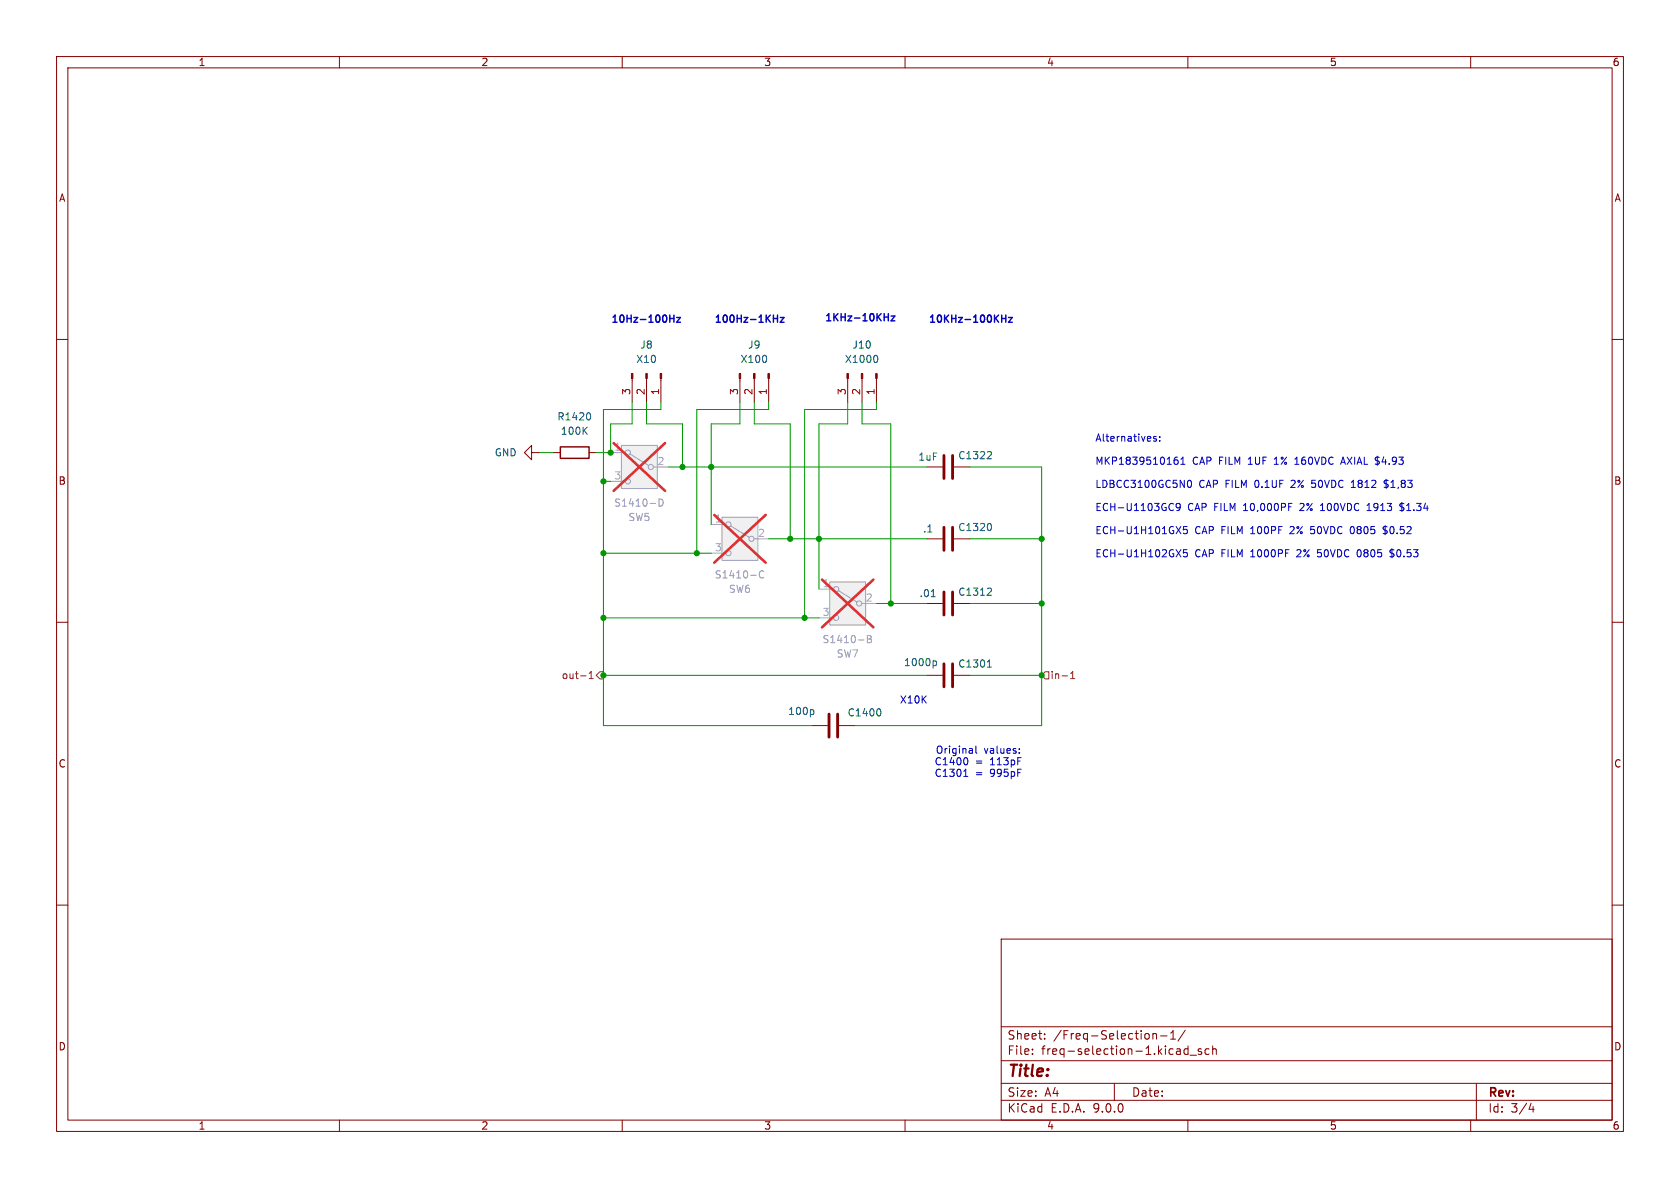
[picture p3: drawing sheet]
<svg xmlns="http://www.w3.org/2000/svg" width="297mm" height="210mm" viewBox="0 0 297 210" stroke-linecap="round" stroke-linejoin="round" font-family="sans-serif">
<g fill="none" stroke="#840000" stroke-width=".18">
<path d="M10 10h277v190h-277zM12 12h273v186h-273zM60 10v2M110 10v2M160 10v2M210 10v2M260 10v2M10 60h2M111.8 66.9v4.2M114.3 66.9v4.2M116.8 66.9v4.2M285 60h2"/>
<path d="M94 80v-1.3l-1.3 1.3 1.3 1.3v-1.3h1.2M95.2 80h.1M97.8 80h1.3M104.1 80h1.3M163.8 95.3h2.8M163.8 82.6h2.8M168.7 95.3h2.7M168.7 82.6h2.7M10 110h2M163.8 119.4h2.8M168.7 119.4h2.7M285 110h2"/>
<path d="M143.5 128.3h2.8M148.3 128.3h2.8M10 160h2M177 166h108v32h-108zM285 160h2M60 198v2M110 198v2M160 198v2M177 194.5h108M177 191.5h108M177 187.5h108M177 181.5h108"/>
<path d="M182.5 186.3v.1M182.5 185.5v.1M184.7 183.6v.1M184.7 182.8v.1M197 191.5v3M203.8 182.7v1M203.8 182.8l.2-.1 .4 .1 .1 .9M205.2 183.1h1.1M207 183.7h.8M207 182.6l.4-.4v1.5M209.5 182.1l-1.3 2M210 198v2"/>
<path d="M210 184.9v1.5M210 185.5l-.4-.1-.3 .3v.4l.2 .2h.5M210.4 186.5h1.1M212.4 185.5l-.4-.1-.2 .2 .1 .2 .5 .2v.3h-.6M213.7 185.5l-.4-.1-.3 .3v.4l.2 .2h.5M214.4 185.5l.2-.1 .4 .1v.9M214.4 184.9v1.5M260 198v2M261 191.5v6.5M270.7 195l-.4 1.1h.9M271 195.6v1"/>
</g>
<path d="M99.1 79h5v2h-5z" fill="none" stroke="#840000" stroke-width=".25"/>
<path d="M103.3 76.1l.5 .7M103.8 75.5l-.7 .7M104.1 73a.79 .79 0 0 1 0 1.2M175 79.8l.3 .3-.1 .3-.7 .7h.8M175 92.5a.79 .79 0 0 1 0 1.3M165.1 116.8l.3 .1 .2 .2-.1 .5-.4 .1M174.6 117.9h.7M174.7 117l.2-.3v1.2M143.6 125.5l.3 .2v.4l-.3 .2M155.4 125.3a.79 .79 0 0 1 0 1.3" fill="none" stroke="#006464" stroke-width=".18"/>
<path d="M166.9 80.5v4.1M166.9 93.2v4.1M168.4 80.5v4.1M168.4 93.2v4.1M166.9 117.3v4.1M168.4 117.3v4.1M146.6 126.2v4.1M148.1 126.2v4.1" fill="none" stroke="#840000" stroke-width=".51"/>
<g fill="#840000" stroke="#840000" stroke-width=".18">
<path d="M116.7 66h.3v.9h-.3z"/>
<path d="M114.2 66h.2v.9h-.2z"/>
<path d="M111.6 66h.3v.9h-.3z"/>
</g>
<path d="M109.9 78.7h6.3v7.7h-6.3z" fill="#f0f0f0"/>
<g fill="none" stroke="#a1a1a1" stroke-width=".18">
<path d="M109.9 78.7h6.3v7.7h-6.3zM107.9 80h2.6M107.9 85.1h2.6M111.4 80.3l3.3 2M115.6 82.6h2.5"/>
<circle cx="111" cy="80" r=".46"/>
<circle cx="111" cy="85.1" r=".46"/>
<circle cx="115.1" cy="82.6" r=".46"/>
</g>
<path d="M116.5 88.2a.64 .64 0 0 1 .7 .6 .64 .64 0 0 1-.7 .7z" fill="none" stroke="#989898" stroke-width=".18"/>
<path d="M108.5 78.3l9.1 8.5M117.6 78.3l-9.1 8.5" fill="none" stroke="#e12e31" stroke-width=".46"/>
<path d="M166.9 104.6v4.1M168.4 104.6v4.1" fill="none" stroke="#840000" stroke-width=".51"/>
<path d="M149.9 66.9v4.2M152.4 66.9v4.2M154.9 66.9v4.2M163.8 106.7h2.8M168.7 106.7h2.7" fill="none" stroke="#840000" stroke-width=".18"/>
<path d="M154.9 62.8a.79 .79 0 0 1 0 1.3M164.6 105.5h.8M175 104l.3 .2-.1 .3-.7 .7h.8" fill="none" stroke="#006464" stroke-width=".18"/>
<g fill="#840000" stroke="#840000" stroke-width=".18">
<path d="M154.8 66h.3v.9h-.3z"/>
<path d="M152.3 66h.2v.9h-.2z"/>
<path d="M149.7 66h.3v.9h-.3z"/>
</g>
<path d="M127.6 91.4h6.4v7.7h-6.4z" fill="#f0f0f0"/>
<g fill="none" stroke="#a1a1a1" stroke-width=".18">
<path d="M125.7 92.7h2.6M125.7 97.8h2.6M127.6 91.4h6.4v7.7h-6.4zM129.2 93l3.3 2M133.3 95.3h2.6"/>
<circle cx="128.8" cy="92.7" r=".46"/>
<circle cx="128.8" cy="97.8" r=".46"/>
<circle cx="132.8" cy="95.3" r=".46"/>
</g>
<path d="M135 101a.6 .6 0 0 0-.8 .5 .6 .6 0 0 0 .6 .7l.2-.1" fill="none" stroke="#989898" stroke-width=".18"/>
<path d="M126.3 91l9.1 8.5M135.4 91l-9.1 8.5" fill="none" stroke="#e12e31" stroke-width=".46"/>
<path d="M146.7 102.9h6.3v7.6h-6.3z" fill="#f0f0f0"/>
<g fill="none" stroke="#a1a1a1" stroke-width=".18">
<path d="M144.8 104.1h2.5M144.8 109.2h2.5M146.7 102.9h6.3v7.6h-6.3zM148.2 104.4l3.3 2M152.4 106.7h2.5"/>
<circle cx="147.8" cy="109.2" r=".46"/>
<circle cx="147.8" cy="104.1" r=".46"/>
<circle cx="151.9" cy="106.7" r=".46"/>
</g>
<path d="M153.3 112.3h.5l.2 .3-.2 .3 .2 .2 .1 .3-.3 .2h-.5zM153.3 112.9h.5" fill="none" stroke="#989898" stroke-width=".18"/>
<path d="M145.3 102.5l9.1 8.4M154.4 102.5l-9.1 8.4" fill="none" stroke="#e12e31" stroke-width=".46"/>
<g fill="#840000" stroke="#840000" stroke-width=".18">
<path d="M135.8 66h.2v.9h-.2z"/>
<path d="M133.2 66h.3v.9h-.3z"/>
<path d="M130.7 66h.2v.9h-.2z"/>
</g>
<path d="M130.8 66.9v4.2M133.3 66.9v4.2M135.9 66.9v4.2" fill="none" stroke="#840000" stroke-width=".18"/>
<path d="M135.5 63.1v.7" fill="none" stroke="#006464" stroke-width=".18"/>
<path d="M102.6 119.5h1M104.2 120h.7M104.2 119.1l.3-.4v1.3M106 118.7h.7v1.3h-.7l-.6-.6zM184.8 118.7h.6v1.3h-.6l-.7-.6zM189.3 120h.7M189.3 119.1l.3-.4v1.3" fill="none" stroke="#725600" stroke-width=".18"/>
<g fill="none" stroke="#009600" stroke-width=".18">
<path d="M111.8 71.1v3.8h-3.9v5.1h-2.5M114.3 71.1v3.8h6.3v7.7M116.8 71.1v1.3h-10.1v55.9h36.8M130.8 71.1v3.8h-5.1v17.8M133.3 71.1v3.8h6.4v20.4M135.9 71.1v1.3h-12.7v25.4M149.9 71.1v3.8h-5.1v29.2M152.4 71.1v3.8h5.1v31.8M154.9 71.1v1.3h-12.7v36.8M95.2 80h2.6M106.7 85.1h1.2M106.7 97.8h19"/>
<path d="M118.1 82.6h45.7M135.9 95.3h27.9M171.4 82.6h12.7v45.7h-33M171.4 95.3h12.7M106.7 119.4h57.1M106.7 109.2h38.1M154.9 106.7h8.9M171.4 119.4h12.7M171.4 106.7h12.7"/>
</g>
<g fill="none" stroke="#0000c2" stroke-width=".25">
<path d="M118.4 55.7v1.3M118.4 56.3h.7M119.1 55.7v1.3M119.6 56.1h.7l-.7 .9h.7M136.7 56.3h.8M137.5 55.7v1.3M137.9 56.1h.7l-.7 .9h.7M156.3 56h.7M157 55.4v1.3M157.5 55.9h.7l-.7 .8h.7M177.1 56.3h.7M177.1 55.7v1.3"/>
<path d="M177.8 55.7v1.3M178.3 56.1h.7l-.7 .9h.7"/>
</g>
<g fill="none" stroke="#0000c2" stroke-width=".18">
<path d="M204.4 77.2l-.3-.1-.2 .2 .1 .2 .4 .1v.3h-.5M205 77.9v.1M205 77.2v.1M207.2 89l.2 .1M207.4 90.1l-.2 .2M207.9 93.1l.9 1.2M207.9 97.2l.9 1.2M208.2 80.8l-.4 .1a.86 .86 0 0 0 0 1.2l.4-.1 .1-.5-.3-.2-.3 .1-.1 .1M208.6 89.5l-.2 .3-.4-.1-.1-.2 .1-.5h.4l.2 .1a.84 .84 0 0 1-.3 1.2h-.3M208.8 82.1h.7M208.8 81.2l.3-.4v1.3M208.8 93.1l-.9 1.2"/>
<path d="M208.8 97.2l-.9 1.2M209.9 93.1h-.6l-.1 .6 .2-.1h.4l.1 .2v.4l-.2 .1-.5-.1M209.9 97.2h-.6l-.1 .6 .2-.1h.4l.1 .2v.4l-.2 .1-.5-.1M209.9 85.4l.1-.4 .2-.1a.68 .68 0 0 1 .5 .6 .68 .68 0 0 1-.5 .7l-.2-.2-.1-.3M225.3 82.1h.7M225.4 81.1l-.1 .1M227.8 89h.6M228.9 82.1h.7M229.1 81l-.2 .2M231.7 94.2l.2 .1M231.9 86l.2 .2M232.4 93.1h-.7v.6l.2-.1"/>
<path d="M232.5 84.9h-.6v.6l.2-.1M232.9 98.3l.2 .1M233.4 90.3h.8M233.6 97.2h-.6l-.1 .6 .2-.1M233.7 89.2l-.3 .2M237.1 81.7h.6M237.4 80.8l-.4 1.3M238.9 86.2h.7M238.9 85.3l.3-.4v1.3M239.1 93.1a.68 .68 0 0 0-.4 .6 .68 .68 0 0 0 .4 .6M240.3 97.2a.68 .68 0 0 0-.4 .6 .68 .68 0 0 0 .4 .6M241.7 90.3h.7"/>
<path d="M241.7 89.4l.3-.4v1.3M244.5 94.3h.6M244.7 86.1h.6M244.9 92.9v1.6M245.1 93.1h-.5l-.1 .3 .1 .2 .5 .2M245.1 84.7v1.7M245.2 84.9l-.4 .1-.1 .3 .1 .1 .5 .2M245.7 98.4h.6M246.1 97v1.6M246.3 97.2h-.5l-.1 .3 .1 .2 .5 .2M247.5 90.2h.6M247.8 88.8v1.6"/>
<path d="M248 89h-.4l-.1 .4 .1 .1 .5 .2M170.4 137.2h.7M170.5 136.3l.2-.3v1.2M171.1 134.4l-.1 .6-.2 .2M172.5 131.9v1.1l.2 .2M180.2 133v.2M180.2 132.4v.1"/>
</g>
<g fill="#009600" stroke="#009600" stroke-width=".18">
<circle cx="106.7" cy="85.1" r=".46"/>
<circle cx="107.9" cy="80" r=".46"/>
<circle cx="120.6" cy="82.6" r=".46"/>
<circle cx="184.1" cy="119.4" r=".46"/>
<circle cx="184.1" cy="95.3" r=".46"/>
<circle cx="142.2" cy="109.2" r=".46"/>
<circle cx="144.8" cy="95.3" r=".46"/>
<circle cx="125.7" cy="82.6" r=".46"/>
<circle cx="157.5" cy="106.7" r=".46"/>
<circle cx="184.1" cy="106.7" r=".46"/>
<circle cx="123.2" cy="97.8" r=".46"/>
<circle cx="106.7" cy="109.2" r=".46"/>
<circle cx="106.7" cy="97.8" r=".46"/>
<circle cx="139.7" cy="95.3" r=".46"/>
<circle cx="106.7" cy="119.4" r=".46"/>
</g>
<text font-size="2.8" fill="#840000" x="178" y="190.9">Title:</text>
<g font-size="2.1" fill="#840000">
<text x="178" y="184">Sheet:</text>
<text x="186.2" y="184">/Freq-Selection-1/</text>
<text x="178" y="186.7">File:</text>
<text x="184.1" y="186.7">freq-selection-1.kicad_sch</text>
<text x="178" y="196.9">KiCad</text>
<text x="178" y="194.1">Size:</text>
<text x="184.7" y="194.1">A4</text>
<text x="185.7" y="196.9">E.D.A.</text>
<text x="193.3" y="196.9">9.0.0</text>
<text x="200" y="194.1">Date:</text>
<text x="263" y="194.3">Rev:</text>
<text x="263" y="196.9">Id:</text>
<text x="267.1" y="196.9">3/4</text>
</g>
<g font-size="1.8" fill="#840000">
<text x="35" y="11.9">1</text>
<text x="85" y="11.9">2</text>
<text x="135" y="11.9">3</text>
<text x="185" y="11.9">4</text>
<text x="235" y="11.9">5</text>
<text x="285" y="11.9">6</text>
<text x="10.3" y="35.9">A</text>
<text x="285.3" y="35.9">A</text>
<text x="10.3" y="85.9">B</text>
<text x="285.3" y="85.9">B</text>
<text x="10.3" y="135.9">C</text>
<text x="285.3" y="135.9">C</text>
<text x="10.3" y="185.9">D</text>
<text x="285.3" y="185.9">D</text>
<text x="35" y="199.9">1</text>
<text x="85" y="199.9">2</text>
<text x="135" y="199.9">3</text>
<text x="185" y="199.9">4</text>
<text x="235" y="199.9">5</text>
<text x="285" y="199.9">6</text>
</g>
<g font-size="1.8" fill="#0000c2">
<text x="107.9" y="57.4">10Hz-100Hz</text>
<text x="126.1" y="57.4">100Hz-1KHz</text>
<text x="145.7" y="57.2">1KHz-10KHz</text>
<text x="164" y="57.4">10KHz-100KHz</text>
<text x="193.5" y="78.3">Alternatives:</text>
<text x="193.5" y="82.4">MKP1839510161</text>
<text x="210.8" y="82.4">CAP FILM</text>
<text x="220.9" y="82.4">1UF</text>
<text x="225.7" y="82.4">1%</text>
<text x="229.6" y="82.4">160VDC</text>
<text x="238" y="82.4">AXIAL $4.93</text>
<text x="193.5" y="86.5">LDBCC3100GC5N0</text>
<text x="212" y="86.5">CAP FILM</text>
<text x="222.1" y="86.5">0.1UF</text>
<text x="228.7" y="86.5">2%</text>
<text x="232.5" y="86.5">50VDC</text>
<text x="239.8" y="86.5">1812</text>
<text x="245.8" y="86.5">$1,83</text>
<text x="193.5" y="90.5">ECH-U1103GC9</text>
<text x="193.5" y="94.6">ECH-U1H101GX5</text>
<text x="210" y="90.5">CAP FILM</text>
<text x="211.2" y="94.6">CAP FILM</text>
<text x="220.1" y="90.5">10,000PF</text>
<text x="221.4" y="94.6">100PF</text>
<text x="228.5" y="94.6">2%</text>
<text x="230.3" y="90.5">2%</text>
<text x="232.4" y="94.6">50VDC</text>
<text x="234.1" y="90.5">100VDC</text>
<text x="239.6" y="94.6">0805</text>
<text x="242.5" y="90.5">1913</text>
<text x="245.6" y="94.6">$0.52</text>
<text x="248.6" y="90.5">$1.34</text>
<text x="193.5" y="98.7">ECH-U1H102GX5</text>
<text x="211.2" y="98.7">CAP FILM</text>
<text x="221.4" y="98.7">1000PF</text>
<text x="229.7" y="98.7">2%</text>
<text x="233.6" y="98.7">50VDC</text>
<text x="240.8" y="98.7">0805</text>
<text x="246.8" y="98.7">$0.53</text>
<text x="159" y="124.6">X10K</text>
<text x="165.1" y="135.5">C1400</text>
<text x="165.1" y="137.5">C1301</text>
<text x="165.3" y="133.4">Original</text>
<text x="172.4" y="135.5">=</text>
<text x="172.4" y="137.5">=</text>
<text x="174" y="133.4">values:</text>
<text x="175.2" y="135.5">113pF</text>
<text x="175.2" y="137.5">995pF</text>
</g>
<g font-size="1.8" fill="#006464">
<text x="112.4" y="64.4">X10</text>
<text x="113.1" y="61.8">J8</text>
<text x="130.8" y="64.4">X100</text>
<text x="132.2" y="61.8">J9</text>
<text x="149.3" y="64.4">X1000</text>
<text x="150.6" y="61.8">J10</text>
<text x="98.4" y="74.5">R1420</text>
<text x="99" y="77.1">100K</text>
<text x="87.4" y="80.9">GND</text>
<text x="162.3" y="81.6">1uF</text>
<text x="169.3" y="81.4">C1322</text>
<text x="163.1" y="94.3">.1</text>
<text x="169.3" y="94.1">C1320</text>
<text x="162.5" y="105.8">.01</text>
<text x="169.3" y="105.5">C1312</text>
<text x="159.7" y="118">1000p</text>
<text x="169.3" y="118.2">C1301</text>
<text x="139.2" y="126.6">100p</text>
<text x="149.8" y="126.8">C1400</text>
</g>
<g font-size="1.8" fill="#a90000">
<text x="111.5" y="69.9" transform="rotate(-90 111.5 69.9)">3</text>
<text x="114" y="69.9" transform="rotate(-90 114 69.9)">2</text>
<text x="116.6" y="69.9" transform="rotate(-90 116.6 69.9)">1</text>
<text x="130.6" y="69.9" transform="rotate(-90 130.6 69.9)">3</text>
<text x="133.1" y="69.9" transform="rotate(-90 133.1 69.9)">2</text>
<text x="135.6" y="69.9" transform="rotate(-90 135.6 69.9)">1</text>
<text x="149.6" y="69.9" transform="rotate(-90 149.6 69.9)">3</text>
<text x="152.1" y="69.9" transform="rotate(-90 152.1 69.9)">2</text>
<text x="154.7" y="69.9" transform="rotate(-90 154.7 69.9)">1</text>
</g>
<g font-size="1.8" fill="#aaa">
<text x="108.5" y="79.8">1</text>
<text x="116.1" y="82.3">2</text>
<text x="108.5" y="84.8">3</text>
<text x="126.3" y="92.5">1</text>
<text x="133.9" y="95">2</text>
<text x="126.3" y="97.5">3</text>
<text x="145.3" y="103.9">1</text>
<text x="153" y="106.4">2</text>
<text x="145.3" y="109">3</text>
</g>
<g font-size="1.8" fill="#989898">
<text x="108.5" y="89.8">S1410-D</text>
<text x="111" y="92.3">SW5</text>
<text x="126.3" y="102.5">S1410-C</text>
<text x="128.8" y="105">SW6</text>
<text x="145.3" y="113.9">S1410-B</text>
<text x="147.8" y="116.4">SW7</text>
</g>
<g font-size="1.8" fill="#725600">
<text x="99.2" y="120.2">out-1</text>
<text x="185.6" y="120.2">in-1</text>
</g>
</svg>
